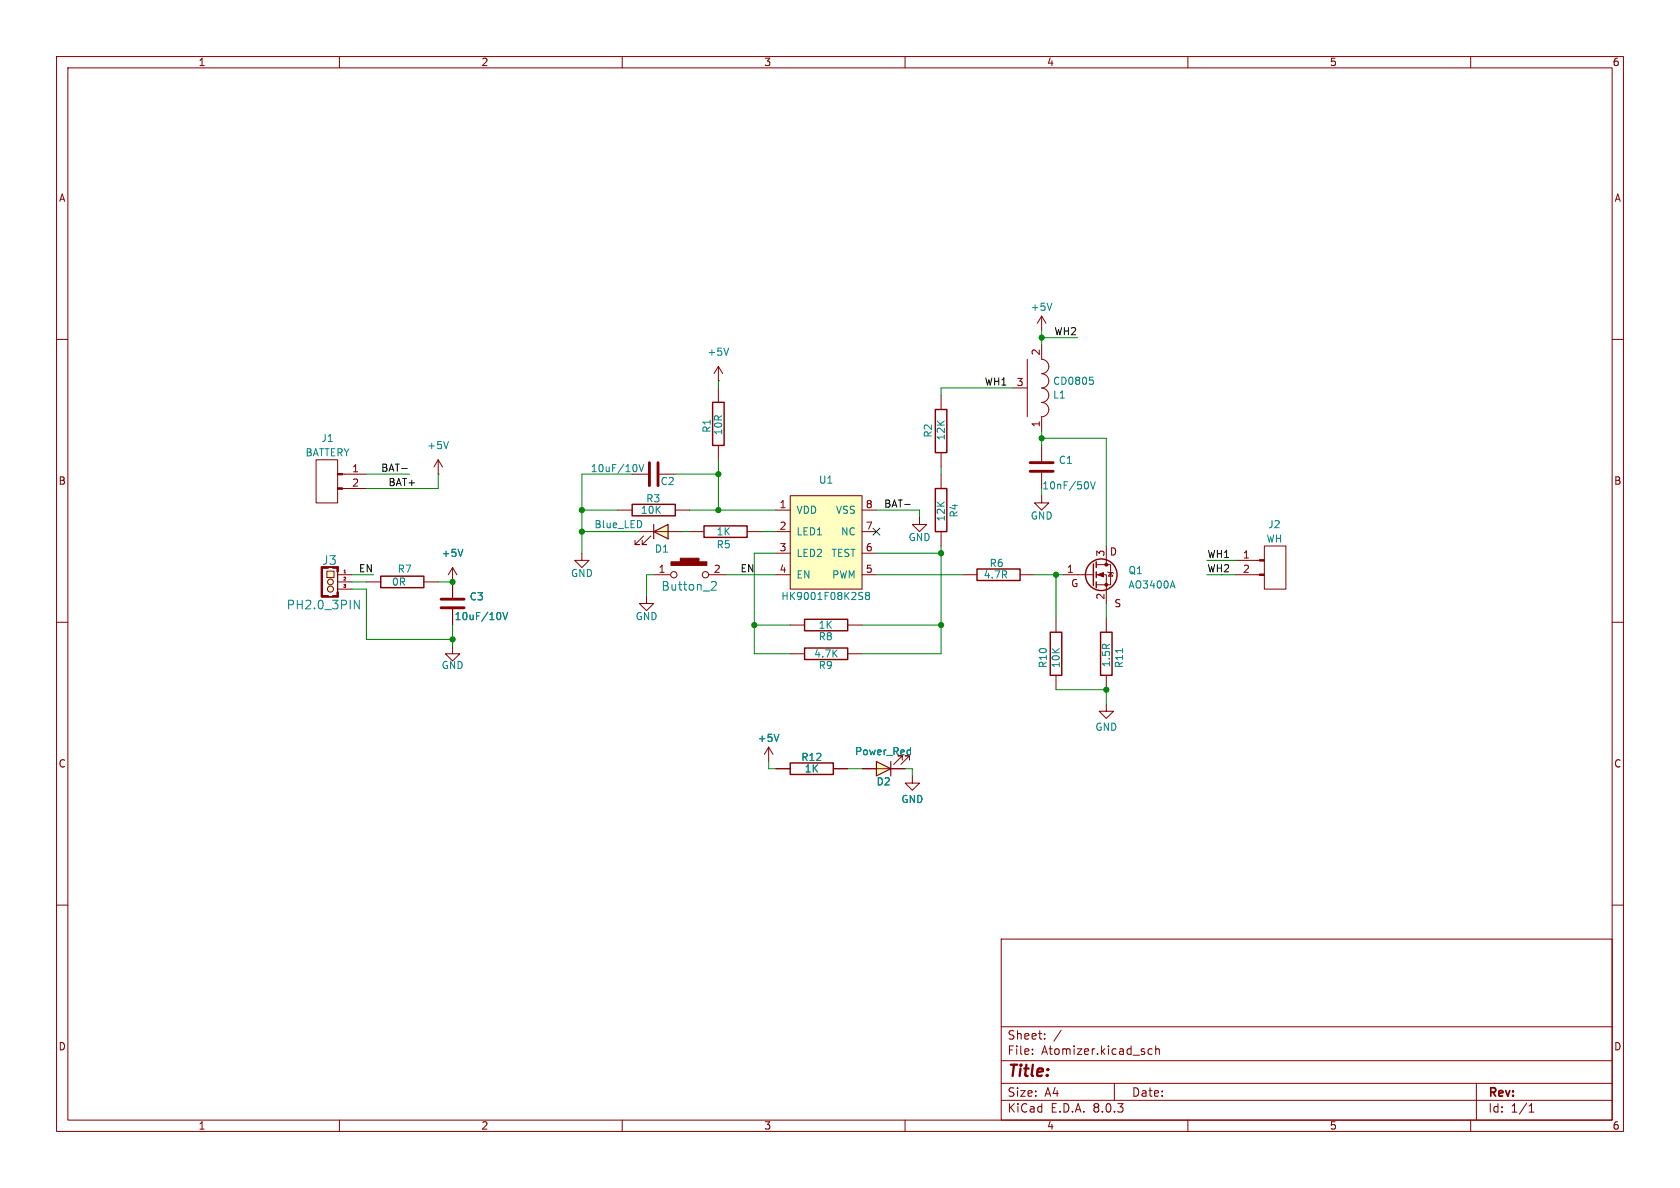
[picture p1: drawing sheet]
<svg xmlns="http://www.w3.org/2000/svg" width="297mm" height="210mm" viewBox="0 0 297 210" stroke-linecap="round" stroke-linejoin="round" font-family="sans-serif">
<g fill="none" stroke="#840000" stroke-width=".18">
<path d="M10 10h277v190h-277zM12 12h273v186h-273zM60 10v2M110 10v2M160 10v2M210 10v2M260 10v2M10 60h2M285 60h2M10 110h2M285 110h2M10 160h2"/>
<path d="M285 160h2M177 166h108v32h-108zM60 198v2M110 198v2M160 198v2M177 194.5h108M177 191.5h108M177 187.5h108M177 181.5h108M182.5 186.3v.1M182.5 185.5v.1M184.7 183.6v.1"/>
<path d="M184.7 182.8v.1M187.6 182.1l-1.3 2M197 191.5v3M203.7 185.5l-.5-.1-.2 .3v.4l.1 .2h.6M204.3 185.5l.2-.1 .4 .1 .1 .9M204.3 184.9v1.5M210 198v2M260 198v2M261 191.5v6.5M270.3 196.6h.9M270.3 195.5l.4-.4v1.5"/>
</g>
<path d="M115.6 94l2.5-1.3v2.6z" fill="#ffffc2"/>
<path d="M115.6 94l2.5-1.3v2.6zM115.6 92.7v2.6" fill="none" stroke="#840000" stroke-width=".2"/>
<path d="M113 94h7.6M113.8 94.7l-1.5 1.6h.7h-.7v-.8M115.1 94.7l-1.6 1.6h.8h-.8v-.8M166.4 83.8v2.6M166.4 94v2.5M114.3 105.4v1.3h-1.3l1.3 1.3 1.3-1.3h-1.3M195.6 109.2v2.6M195.6 119.4v2.5" fill="none" stroke="#840000" stroke-width=".18"/>
<path d="M165.4 86.4h2v7.6h-2zM194.6 111.8h2v7.6h-2z" fill="none" stroke="#840000" stroke-width=".25"/>
<path d="M198.4 114.7v.7" fill="none" stroke="#008484" stroke-width=".18"/>
<path d="M57.8 101h1.3v1.1h-1.3z" fill="#ffffc2"/>
<g fill="#ffffc2" stroke="#ffffc2" stroke-width=".18">
<circle cx="58.4" cy="104.1" r=".53"/>
<circle cx="58.4" cy="102.9" r=".51"/>
</g>
<g fill="none" stroke="#840000" stroke-width=".18">
<path d="M102.9 97.8v1.3h-1.3l1.3 1.2 1.2-1.2h-1.2M56.9 100.2h2.8v5.3h-2.8zM57.8 101h1.3v1.1h-1.3zM59.7 101.1v3.5M59.7 101.6h2.5M59.7 102.9h2.5M59.7 104.1h2.5M60.8 101.3h.3M186.7 109.2v2.6M186.7 119.4v2.5"/>
<circle cx="58.4" cy="104.1" r=".53"/>
<circle cx="58.4" cy="102.9" r=".51"/>
</g>
<g fill="#840000" stroke="#840000" stroke-width=".18">
<path d="M56.8 100.2h.2v5.3h-.2z"/>
<path d="M56.9 105.3h1.1v.2h-1.1z"/>
<path d="M58 105.5h.9z"/>
<path d="M58.8 105.3h1v.2h-1z"/>
<path d="M58.8 100.2h1v.3h-1z"/>
<path d="M59.6 104.6h.2v.9h-.2z"/>
<path d="M59.6 100.2h.2v.9h-.2z"/>
</g>
<path d="M62.6 106.1l.9 1.5v-1.5" fill="none" stroke="#008484" stroke-width=".18"/>
<path d="M185.7 111.8h2v7.6h-2z" fill="none" stroke="#840000" stroke-width=".25"/>
<path d="M139.7 87.6h12.7v16.5h-12.7z" fill="#ffffc2"/>
<g fill="none" stroke="#840000" stroke-width=".18">
<path d="M184.1 55.9v2.5M184.1 55.9l-.7 1.3M184.1 55.9l.8 1.3M127 67.3h.1M127 64.8l-.8 1.2M127 64.8v2.5M127 68.6v2.5M127 78.7v2.6M127 64.8l.8 1.2M166.4 69.9v2.5M179.1 68.6h2.5M181.6 63.5v10.2"/>
<path d="M184.1 61v2.5a1.26 1.26 0 0 1 1.3 1.3 1.26 1.26 0 0 1-1.3 1.2M184.1 66.1a1.26 1.26 0 0 1 1.3 1.2 1.26 1.26 0 0 1-1.3 1.3 1.27 1.27 0 0 1 1.3 1.3 1.27 1.27 0 0 1-1.3 1.2M184.1 71.1a1.26 1.26 0 0 1 1.3 1.3 1.26 1.26 0 0 1-1.3 1.3v2.5M184.1 78.7v2.8M55.9 81.3h3.8v7.6h-3.8zM60.6 86.4h4.2M60.6 83.8h4.2M67.3 86.4h.1M77.5 83.8h.1M77.5 81.3l-.8 1.3M77.5 81.3v2.5M77.5 81.3l.7 1.3"/>
<path d="M109.2 90.2h2.6M111.8 83.8h2.8M116.6 83.8h2.8M119.4 90.2h2.5M121.9 94h2.6M132.1 94h2.5M137.2 90.2h2.5M137.2 94h2.5M137.2 97.8h2.5M139.7 87.6h12.7v16.5h-12.7zM152.4 90.2h2.5M152.4 94h2.5"/>
<path d="M152.4 97.8h2.5M166.4 80v2.6M184.1 87.6v1.3h-1.2l1.2 1.3 1.3-1.3h-1.3M184.1 83.6v2.8M193.8 99.8h2.5v3.6h-2.5M195.6 96.5v3.3M218.4 99.1h4.3M223.5 96.5h3.8v7.6h-3.8zM64.8 102.9h2.5M74.9 102.9h2.6M80 114.3v1.3h-1.3l1.3 1.2 1.3-1.2h-1.3M80 102.9h.1"/>
<path d="M80 100.3v5.4M80 107.7v2.8M80 100.3l-.8 1.3M80 100.3l.8 1.3M115.6 101.6h2.9M125.3 101.6h3M137.2 101.6h2.5M139.7 115.6h2.5M139.7 110.5h2.5M149.9 115.6h2.5M149.9 110.5h2.5M152.4 101.6h2.5"/>
<path d="M170.2 101.6h2.5M180.3 101.6h2.6M188 101.6h5.3M193.8 101.6h1.8v5.1M195.8 101.1l.2 .1h.7l.1 .1M196.3 101.2l.4 .7h-.7zM218.4 101.6h4.3M135.9 132.1l-.8 1.3M135.9 132.1v2.5M135.9 132.1l.8 1.3M161.3 137.2v1.2h1.3l-1.3 1.3-1.3-1.3h1.3M195.6 124.5v1.2h-1.3l1.3 1.3 1.2-1.3h-1.2"/>
<circle cx="119.1" cy="101.6" r=".56"/>
<circle cx="124.7" cy="101.6" r=".56"/>
</g>
<g fill="none" stroke="#008484" stroke-width=".18">
<path d="M186 53.6l-.5 1.3M79.3 78l-.4 1.3M128.8 61.5l-.4 1.3M192.6 66.7h.6M193.1 67.2l.2 .2v.3l-.2 .2M81.8 97.1l-.4 1.3M112.5 82.4v.7M113 82.1l.4 1.3 .4-1.3M192.4 85.4v.8M192.8 85.2l.4 1.2 .4-1.2M88.5 108.5v.8M88.9 108.3l.4 1.2 .4-1.2"/>
<path d="M125.8 102.9l.5-.1 .3 .2v.2l-.9 1.1h.9M152.3 105.4l.2 .2-.2 .4M152.3 104.7l.2 .1M153.2 105.3l-.2-.3 .2-.3h.3l.2 .3-.2 .3M153.2 105.3l-.2 .2 .1 .4 .1 .1 .4-.1 .1-.2v-.3l-.2-.1M153.2 105.3h.3M207.3 102.7l.4 1.3M137.7 129.8l-.4 1.3"/>
</g>
<g fill="#840000" stroke="#840000" stroke-width=".18">
<path d="M59.7 86.2h.9v.3h-.9z"/>
<path d="M59.7 83.7h.9v.2h-.9z"/>
<path d="M118.6 99.3h6.4v.6h-6.4z"/>
<path d="M120.3 98.7h3.3v.6h-3.3z"/>
<path d="M194.1 101.6l1-.4v.8z"/>
<path d="M222.7 101.5h.8v.2h-.8z"/>
<path d="M222.7 98.9h.8v.3h-.8z"/>
<circle cx="195.6" cy="103.4" r=".25"/>
<circle cx="195.6" cy="99.8" r=".25"/>
</g>
<g fill="none" stroke="#840000" stroke-width=".25">
<path d="M126 71.1h2v7.6h-2zM165.4 72.4h2v7.6h-2zM111.8 89.2h7.6v2h-7.6zM124.5 93h7.6v2h-7.6zM193.3 99.7v3.8M193.8 99.3v1M67.3 101.9h7.6v2h-7.6zM142.2 114.6h7.7v2h-7.7zM142.2 109.5h7.7v2h-7.7zM172.7 100.6h7.6v2h-7.6zM193.8 101.1v1M193.8 102.9v1"/>
<circle cx="194.7" cy="101.6" r="2.79"/>
</g>
<path d="M114.8 81.8v4.1M116.3 81.8v4.1M182.1 83.3h4.1M182.1 81.8h4.1M78 107.4h4M78 105.9h4" fill="none" stroke="#840000" stroke-width=".51"/>
<path d="M154.9 134.6l2.6 1.3-2.6 1.3z" fill="#ffffc2"/>
<path d="M154.9 134.6l2.6 1.3-2.6 1.3zM157.5 134.6v2.6" fill="none" stroke="#840000" stroke-width=".2"/>
<path d="M162.6 91.4v1.3h-1.3l1.3 1.3 1.2-1.3h-1.2M80 102.9h.1M80 102.9v2.8M80 107.7v2.8M137.2 135.9h2.5M147.3 135.9h2.6M152.4 135.9h7.6M159.5 134.4v-.8h-.8h.8l-1.5 1.5M160.8 134.4v-.8h-.8h.8l-1.5 1.5" fill="none" stroke="#840000" stroke-width=".18"/>
<path d="M81.8 97.1l-.4 1.3M88.5 108.5v.8M88.9 108.3l.4 1.2 .4-1.2M137.7 129.8l-.4 1.3M160.6 132.6h.4M161 132.2v1.2M161 133.4h-.4" fill="none" stroke="#008484" stroke-width=".18"/>
<path d="M139.7 134.9h7.6v2h-7.6z" fill="none" stroke="#840000" stroke-width=".25"/>
<path d="M71 82.8h1M159.9 89.2h1" fill="none" stroke="#000" stroke-width=".18"/>
<g fill="none" stroke="#008400" stroke-width=".18">
<path d="M184.1 58.4v2.6M184.1 59.7h6.4M127 67.3v1.3M179.1 68.6h-12.7v1.3M184.1 77.5h11.5v19M184.1 76.2v2.5M64.8 83.8h7.6M77.5 83.8v2.6h-12.7M102.9 94h10.1M102.9 90.2h6.3M111.8 83.8h-8.9v14M119.4 83.8h7.6"/>
<path d="M120.6 94h1.3M121.9 90.2h15.3M127 81.3v8.9M134.6 94h2.6M137.2 97.8h-3.9v17.8h6.4M154.9 90.2h7.7v1.2M154.9 97.8h11.5M166.4 82.6v1.2M166.4 96.5v19.1h-14M184.1 86.4v1.2M213.4 99.1h5M62.2 101.6h3.8"/>
<path d="M62.2 102.9h2.6M62.2 104.1h2.6v8.9h15.2M77.5 102.9h2.5M80 110.5v3.8M115.6 101.6h-1.3v3.8M128.3 101.6h8.9M133.3 110.5h6.4M152.4 110.5h14M154.9 101.6h15.3M182.9 101.6h5.1M186.7 101.6v7.6M195.6 106.7v2.5"/>
<path d="M213.4 101.6h5M135.9 134.6v1.3h1.3M149.9 135.9h2.5M160 135.9h1.3v1.3M186.7 121.9h8.9v2.6"/>
</g>
<path d="M154.3 93.4l1.2 1.2M155.5 93.4l-1.2 1.2" fill="none" stroke="#000084" stroke-width=".18"/>
<g fill="#008400" stroke="#008400" stroke-width=".18">
<circle cx="80" cy="113" r=".46"/>
<circle cx="80" cy="102.9" r=".46"/>
<circle cx="102.9" cy="90.2" r=".46"/>
<circle cx="102.9" cy="94" r=".46"/>
<circle cx="127" cy="90.2" r=".46"/>
<circle cx="127" cy="83.8" r=".46"/>
<circle cx="195.6" cy="121.9" r=".46"/>
<circle cx="184.1" cy="77.5" r=".46"/>
<circle cx="184.1" cy="59.7" r=".46"/>
<circle cx="186.7" cy="101.6" r=".46"/>
<circle cx="166.4" cy="110.5" r=".46"/>
<circle cx="166.4" cy="97.8" r=".46"/>
<circle cx="133.3" cy="110.5" r=".46"/>
</g>
<text font-size="2.8" fill="#840000" x="178" y="190.9">Title:</text>
<g font-size="2.1" fill="#008484">
<text x="56.9" y="100.1">J3</text>
<text x="50.6" y="107.9">PH2.0_3PIN</text>
<text x="116.8" y="104.6">Button_2</text>
</g>
<g font-size="2.1" fill="#840000">
<text x="178" y="184">Sheet:</text>
<text x="178" y="186.7">File:</text>
<text x="184.1" y="186.7">Atomizer.kicad_sch</text>
<text x="178" y="196.9">KiCad</text>
<text x="178" y="194.1">Size:</text>
<text x="184.7" y="194.1">A4</text>
<text x="185.7" y="196.9">E.D.A.</text>
<text x="193.3" y="196.9">8.0.3</text>
<text x="200" y="194.1">Date:</text>
<text x="263" y="194.3">Rev:</text>
<text x="263" y="196.9">Id:</text>
<text x="267.1" y="196.9">1/1</text>
</g>
<g font-size="1.8" fill="#840000">
<text x="35" y="11.9">1</text>
<text x="85" y="11.9">2</text>
<text x="135" y="11.9">3</text>
<text x="185" y="11.9">4</text>
<text x="235" y="11.9">5</text>
<text x="285" y="11.9">6</text>
<text x="10.3" y="35.9">A</text>
<text x="285.3" y="35.9">A</text>
<text x="183.9" y="62.9" transform="rotate(-90 183.9 62.9)">2</text>
<text x="179.6" y="68.3">3</text>
<text x="183.9" y="75.6" transform="rotate(-90 183.9 75.6)">1</text>
<text x="62.2" y="83.6">1</text>
<text x="10.3" y="85.9">B</text>
<text x="62.2" y="86.1">2</text>
<text x="137.7" y="89.9">1</text>
<text x="153" y="89.9">8</text>
<text x="285.3" y="85.9">B</text>
<text x="137.7" y="93.7">2</text>
<text x="153" y="93.7">7</text>
<text x="116.3" y="101.3">1</text>
<text x="126.1" y="101.3">2</text>
<text x="137.7" y="97.5">3</text>
<text x="137.7" y="101.3">4</text>
<text x="153" y="101.3">5</text>
<text x="153" y="97.5">6</text>
<text x="188.5" y="101.3">1</text>
<text x="195.3" y="98.5" transform="rotate(-90 195.3 98.5)">3</text>
<text x="196.1" y="98.4">D</text>
<text x="219.6" y="98.8">1</text>
<text x="219.6" y="101.3">2</text>
<text x="189.2" y="104">G</text>
<text x="195.3" y="106.1" transform="rotate(-90 195.3 106.1)">2</text>
<text x="196.9" y="107.6">S</text>
<text x="10.3" y="135.9">C</text>
<text x="285.3" y="135.9">C</text>
<text x="10.3" y="185.9">D</text>
<text x="285.3" y="185.9">D</text>
<text x="35" y="199.9">1</text>
<text x="85" y="199.9">2</text>
<text x="135" y="199.9">3</text>
<text x="185" y="199.9">4</text>
<text x="235" y="199.9">5</text>
<text x="285" y="199.9">6</text>
</g>
<g font-size="1.8" fill="#008484">
<text x="182.1" y="55.2">+5V</text>
<text x="125" y="63.1">+5V</text>
<text x="186.1" y="70.7">L1</text>
<text x="186.1" y="68.2">CD0805</text>
<text x="125.8" y="76.6" transform="rotate(-90 125.8 76.6)">R1</text>
<text x="127.9" y="77.1" transform="rotate(-90 127.9 77.1)">10R</text>
<text x="164.9" y="77.5" transform="rotate(-90 164.9 77.5)">R2</text>
<text x="167.2" y="78" transform="rotate(-90 167.2 78)">12K</text>
<text x="53.9" y="80.9">BATTERY</text>
<text x="56.7" y="78.3">J1</text>
<text x="75.4" y="79.6">+5V</text>
<text x="104.3" y="83.7">10uF/10V</text>
<text x="187.1" y="82.2">C1</text>
<text x="114.1" y="89">R3</text>
<text x="116.7" y="86">C2</text>
<text x="144.7" y="85.7">U1</text>
<text x="184.2" y="86.7">10nF/50V</text>
<text x="105" y="93.6">Blue_LED</text>
<text x="113.2" y="91">10K</text>
<text x="126.6" y="94.8">1K</text>
<text x="140.7" y="91">VDD</text>
<text x="140.7" y="94.8">LED1</text>
<text x="147.7" y="91">VSS</text>
<text x="148.6" y="94.8">NC</text>
<text x="160.5" y="95.9">GND</text>
<text x="167.2" y="92.3" transform="rotate(-90 167.2 92.3)">12K</text>
<text x="169.5" y="91.6" transform="rotate(-90 169.5 91.6)">R4</text>
<text x="182.1" y="92">GND</text>
<text x="224.1" y="93.6">J2</text>
<text x="70.2" y="101.4">R7</text>
<text x="78" y="98.7">+5V</text>
<text x="115.7" y="97.9">D1</text>
<text x="126.6" y="97.1">R5</text>
<text x="140.7" y="98.7">LED2</text>
<text x="146.9" y="98.7">TEST</text>
<text x="174.9" y="100.4">R6</text>
<text x="199.4" y="101.7">Q1</text>
<text x="223.8" y="96.1">WH</text>
<text x="69.2" y="103.7">0R</text>
<text x="82.9" y="106.3">C3</text>
<text x="100.8" y="102.2">GND</text>
<text x="138" y="106.3">HK9001F08K2S8</text>
<text x="140.7" y="102.5">EN</text>
<text x="147" y="102.5">PWM</text>
<text x="173.8" y="102.5">4.7R</text>
<text x="199.4" y="104.2">AO3400A</text>
<text x="80.3" y="109.8">10uF/10V</text>
<text x="112.3" y="109.8">GND</text>
<text x="144.6" y="113.4">R8</text>
<text x="144.6" y="111.4">1K</text>
<text x="78" y="118.5">GND</text>
<text x="143.8" y="116.4">4.7K</text>
<text x="144.6" y="118.5">R9</text>
<text x="185.3" y="118.2" transform="rotate(-90 185.3 118.2)">R10</text>
<text x="187.6" y="118.2" transform="rotate(-90 187.6 118.2)">10K</text>
<text x="196.4" y="118" transform="rotate(-90 196.4 118)">1.5R</text>
<text x="198.7" y="118.2" transform="rotate(-90 198.7 118.2)">R11</text>
<text x="133.9" y="131.4">+5V</text>
<text x="193.5" y="129.4">GND</text>
<text x="141.6" y="134.7">R12</text>
<text x="142.2" y="136.8">1K</text>
<text x="151.1" y="133.7">Power_Red</text>
<text x="154.9" y="139">D2</text>
<text x="159.3" y="142.2">GND</text>
</g>
<g font-size="1.8">
<text x="186.3" y="59.3">WH2</text>
<text x="174" y="68.2">WH1</text>
<text x="67.3" y="83.5">BAT-</text>
<text x="68.6" y="86">BAT+</text>
<text x="156.2" y="89.8">BAT-</text>
<text x="63.4" y="101.3">EN</text>
<text x="130.8" y="101.3">EN</text>
<text x="213.4" y="101.3">WH2</text>
<text x="213.4" y="98.7">WH1</text>
</g>
<g font-size=".7" fill="#840000">
<text x="60.5" y="101.3">1</text>
<text x="60.5" y="102.6">2</text>
<text x="60.5" y="103.9">3</text>
</g>
</svg>
